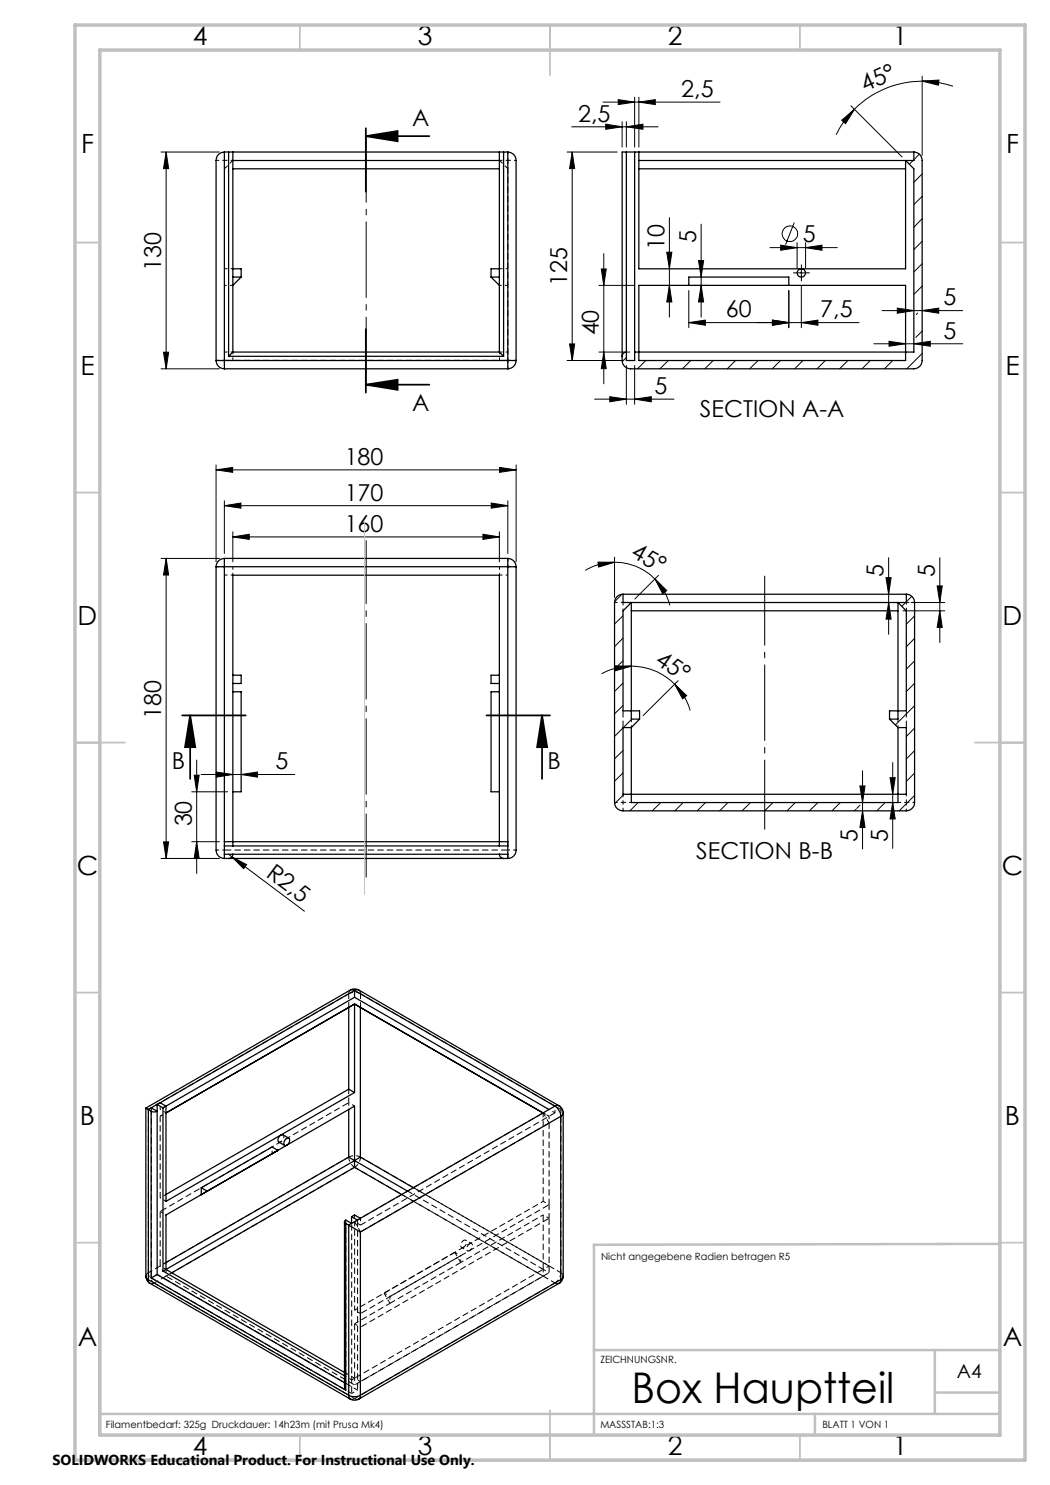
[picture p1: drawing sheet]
<svg xmlns="http://www.w3.org/2000/svg" width="210mm" height="297mm" viewBox="0 0 210 297" stroke-linecap="round" stroke-linejoin="round" font-family="sans-serif">
<path d="M29.7 221.9l-.5-.3M32 253.2v-10.9M108.6 243v10.9M109.8 254.5v-10.8M68.9 277.2l.3-.5M69.2 276.7l-.3-.2M70.9 264.8v10.8M72.1 265.4v10.9" fill="none" stroke="#000" stroke-width=".2" stroke-dasharray="1.3 .6" stroke-linecap="butt"/>
<path d="M55.8 228.4a.96 .96 0 0 0 .8-1.4M80.3 238.9l28.3 16.3M112.2 221.9v32.6M29.7 254.5v-32.6M69.2 276.7v-32.7" fill="none" stroke="#000" stroke-width=".2" stroke-dasharray="1.3 .6" stroke-dashoffset=".5" stroke-linecap="butt"/>
<path d="M30.3 221.5v34.1M108.6 222.6l-37.7 21.7M109.8 224.6l-37.7 21.8M32 242.3l37.7-21.8M70.3 244.7v34M71.5 244v34M108.6 255.2l-37.7 21.8M109.8 243.7l-37.7 21.7M70.9 275.6l37.7-21.7M70.9 277l-37.7-21.8M72.1 262.7l37.7-21.8M72.1 276.3l37.7-21.8" fill="none" stroke="#000" stroke-width=".2" stroke-dasharray="1.3 .6" stroke-dashoffset="-.2" stroke-linecap="butt"/>
<g fill="none" stroke="#000" stroke-width=".2" stroke-dasharray="1.3 .6" stroke-dashoffset=".8" stroke-linecap="butt">
<path d="M44.9 30.4v41.7M44.9 32.1h-1.7M46.6 32.1h-1.7M101.6 30.4v41.7M101.6 32.1h-1.7M103.2 32.1h-1.6M44.9 57.1h1.7M46.6 53.7h-1.7M99.9 57.1h1.7M101.6 53.7h-1.7M44.9 72.1v1.6M44.9 72.1h-1.7"/>
<path d="M46.6 70.4v1.7M46.6 70.4h-1.7M99.9 70.4v1.7M101.6 70.4h-1.7M101.6 73.7v-1.6M103.2 72.1h-1.6M44.9 111.7v1.6M44.9 113.3h-1.7M46.6 115v-1.7M46.6 115h-1.7M99.9 115v-1.7M101.6 115h-1.7"/>
<path d="M101.6 113.3v-1.6M103.2 113.3h-1.6M124.6 120.5h-1.7M124.6 122.2v-1.7M181.3 120.5v1.7M182.9 120.5h-1.6M126.3 145.5v-1.7M179.6 145.5v-1.7M181.3 158.8v1.7M44.9 170h-1.7M101.6 170h1.6M124.6 160.5v1.7"/>
<path d="M124.6 160.5h-1.7M124.6 160.5v-1.7M126.3 160.5h-1.7M181.3 162.2v-1.7M181.3 160.5h-1.7M182.9 160.5h-1.6M68.9 275.2l1.4 .8"/>
</g>
<g fill="none" stroke="#000" stroke-width=".2" stroke-dasharray="1.3 .6" stroke-dashoffset=".4" stroke-linecap="butt">
<path d="M44.9 33.7l1.7-1.6M99.9 32.1l1.7 1.6M44.9 169.2v-.9M44.9 170.8v.9M101.6 168.3v.9M101.6 171.7v-.9M69.7 198.8l.1-.5 .3-.3M72.1 198.8l40.1 23.1M72.1 198.8a2.61 2.61 0 0 0-2.4 0M72.1 198.8l-.1-.5-.2-.3M29.7 221.9l40-23.1M69.7 231.4l-40 23.1"/>
<path d="M70.9 233.5l40.1 23.1M70.9 233.5a2.6 2.6 0 0 1-1.2-2.1M72.1 231.4a2.61 2.61 0 0 0-2.4 0M72.1 231.4a2.6 2.6 0 0 1-1.2 2.1M108.6 222.6v17.7M109.8 224.6l-1.2-2M111.8 221.1l.3 .3 .1 .5M112.7 222.6l-.2-.4-.3-.3M29.7 254.5l-.4 .4-.1 .3M30.3 255.6l40 23.1M30.9 256.6a2.6 2.6 0 0 1-1.2-2.1M30.9 256.6l40-23.1"/>
<path d="M30.9 256.6l-.5 .1h-.4M70.9 244.3l1.2 2.1M70.9 244.3v17.7M76.8 258.6l1.2 2.1M92.1 252.5l-1.1-2M92.7 249.4a.91 .91 0 0 0 .3-1.4 1.03 1.03 0 0 0-.7 1.5l.4-.1M93.9 248.8a.91 .91 0 0 0-.3 1.4 1.03 1.03 0 0 0 .8-1.5l-.5 .1M111 256.6l-40.1 23.1M111 256.6a2.6 2.6 0 0 0 1.2-2.1M111.8 256.7h-.4l-.4-.1M112.2 254.5l-40.1-23.1M112.7 255.2l-.2-.3-.3-.4"/>
<path d="M68.9 274.5l2 1.1M70.1 279.8l.4 .1 .4-.2M70.9 279.7l-40-23.1M70.9 279.7l.5 .2 .4-.1M71.5 278l-40.1-23.1M78 260.7l-7.1 4.1"/>
</g>
<g fill="none" stroke="#000" stroke-width=".2" stroke-dasharray="1.3 .6" stroke-dashoffset=".7" stroke-linecap="butt">
<path d="M32 223.2l1.2-.6M32 221.9v-1.4M33.2 222.6l-1.2-.7M33.2 221.2l-1.2 .7M33.2 238.9l-1.2 .7M54.4 230.7v-1.3M69.7 220.5v1.4M70.9 221.2l-1.2-.7M108.6 222.6l1.2 .6M109.8 223.2l-1.2-.6M109.8 223.2v1.4M111 222.6l-1.2-.7"/>
<path d="M111 222.6v-1.4M31.4 254.9l-1.1 .7M32 242.3l1.2 .7M33.2 255.2l1.2-.7M33.2 240.3l-1.2-.7M33.2 252.5l-1.2 .7M33.2 253.9l-1.2-.7M33.2 253.9v1.3M70.9 243v1.3M72.1 243.7v1.3M72.1 245l-1.2-.7M76.8 258.6l1.2 .7"/>
<path d="M78 259.3v1.4M91 250.5l1.1 .6M92.1 252.5v-1.4M92.3 249.5l1.2 .7M93.9 248.8l-23 13.2M94.3 248.7l-1.2-.7M108.6 240.3l1.2 .6M108.6 240.3l-14.7 8.5M108.6 253.9l1.2 .6M108.6 253.9v1.3M109.8 243.7l-1.2-.7M109.8 253.2l-1.2 .7"/>
<path d="M70.3 278.7l1.2-.7M70.9 264.8l1.2 .6M70.9 275.6v1.4M72.1 262.7l-1.2-.7M72.1 276.3l-1.2-.7"/>
</g>
<path d="M32 239.6v-16.4M72.1 245l38.9-22.4M72.1 246.4v16.3M91 250.5l-14.2 8.1M92.1 252.5l-14.1 8.2M92.1 251.1l-14.1 8.2M109.8 240.9v-16.3" fill="none" stroke="#000" stroke-width=".2" stroke-dasharray="1.3 .6" stroke-dashoffset=".1" stroke-linecap="butt"/>
<path d="M108.6 243l-16.5 9.5" fill="none" stroke="#000" stroke-width=".2" stroke-dasharray="1.3 .6" stroke-dashoffset=".6" stroke-linecap="butt"/>
<path d="M70.9 275.6l-.6 .4" fill="none" stroke="#000" stroke-width=".2" stroke-dasharray="1.3 .6" stroke-dashoffset=".3" stroke-linecap="butt"/>
<path d="M69.7 198.8v2.7M69.7 217.8v2.7M72.1 201.5v-2.7M108.6 253.9l-27.1-15.7M109.8 253.2l-27.1-15.7M109.8 240.9v2.8" fill="none" stroke="#000" stroke-width=".2" stroke-dasharray="1.3 .6" stroke-dashoffset=".2" stroke-linecap="butt"/>
<g fill="none" stroke="#000" stroke-width=".25">
<path d="M44.9 30.4a1.67 1.67 0 0 0-1.7 1.7v40M44.9 30.4v41.7M44.9 30.4h.8M45.7 30.4h.9M45.7 30.4v40.9M46.6 30.4v40M46.6 30.4h53.3M46.6 33.8h53.3M46.6 32.1h53.3M99.9 30.4h.8M99.9 30.4v40M100.7 30.4v40.9"/>
<path d="M100.7 30.4h.9M101.6 30.4a1.67 1.67 0 0 1 1.6 1.7v40M101.6 30.4v41.7M125.3 30.4h-.9v41.7a1.69 1.69 0 0 0 1.7 1.7h56.7a1.69 1.69 0 0 0 1.6-1.7v-40a1.69 1.69 0 0 0-1.6-1.7M125.3 30.4v41.7h1.6v-41.7M125.3 30.4h57.5M127.8 30.4v23.4h53.3v-21.7l1.7 1.7v36.6h-55.9M127.8 33.8h53.3M182.8 30.4v1.7h-55M46.6 53.8h1.6v1.6M46.6 55.4h1.6M48.2 55.4l-1.6 1.7"/>
<path d="M98.2 55.4h1.7M98.2 55.4l1.7 1.7M99.9 53.8h-1.7v1.6M127.8 57.1h53.3v15h-53.3zM137.8 57.1v-1.7h20v1.7M43.2 72.1a1.69 1.69 0 0 0 1.7 1.7M43.2 72.1h1.7M44.9 72.1v1.7M44.9 72.1h56.7M44.9 73.8h56.7M45.7 71.3h55M46.6 70.4l-.9 .9"/>
<path d="M46.6 70.4h53.3M99.9 70.4l.8 .9M101.6 72.1h1.6M101.6 72.1v1.7M103.2 72.1a1.69 1.69 0 0 1-1.6 1.7M125.3 70.4a.84 .84 0 0 0-.9 .9M43.2 113.3h1.7M43.2 113.3v56.7a1.67 1.67 0 0 0 1.7 1.7M44.9 111.7v1.6M44.9 111.7a1.69 1.69 0 0 0-1.7 1.6M44.9 113.3v58.4M44.9 111.7h56.7"/>
<path d="M44.9 113.3h56.7M101.6 111.7v1.6M101.6 111.7a1.69 1.69 0 0 1 1.6 1.6M101.6 113.3h1.6M101.6 113.3v58.4M103.2 113.3v56.7a1.67 1.67 0 0 1-1.6 1.7M124.6 118.8a1.69 1.69 0 0 0-1.7 1.7v40a1.69 1.69 0 0 0 1.7 1.7h56.7a1.69 1.69 0 0 0 1.6-1.7v-40a1.69 1.69 0 0 0-1.6-1.7M124.6 118.8v1.7h56.7v-1.7M124.6 118.8h56.7M46.6 135h1.6v1.7h-1.6M46.6 138.4h1.6v20h-1.6M99.9 135h-1.7v1.7h1.7"/>
<path d="M99.9 138.4h-1.7v20h1.7M124.6 122.2l1.7-1.7v23.3h1.6v-1.6h-3.3zM126.3 122.2h53.3M179.6 120.5l1.7 1.7v20h-3.4v1.6h1.7zM126.3 145.5v15h53.3v-15M126.3 145.5h-1.7v13.4h56.7v-13.4h-1.7M127.9 143.8l-1.6 1.7M177.9 143.8l1.7 1.7M44.9 169.2h56.7M44.9 168.3h56.7M44.9 171.7h56.7M44.9 170.8h56.7"/>
<path d="M46.6 170.8a.84 .84 0 0 1-.9 .9M46.6 169.2v-54.2h53.3v54.2M99.9 170.8a.84 .84 0 0 0 .8 .9M70.1 198a1.8 1.8 0 0 1 1.7 0M70.1 198l.3-.1 .5 .2M70.1 198l-40.9 23.6M70.9 199.5l-37.7 21.7M70.9 199.5l38.9 22.4M70.9 198.1l-38.9 22.5M70.9 198.1v1.4M70.9 198.1l40.1 23.1M71.8 198l-.4-.1-.5 .2"/>
<path d="M71.8 198l40 23.2M69.7 201.5v16.3M69.7 217.8l-36.5 21.1M69.7 217.8l1.2 .7M70.9 200.8l1.2 .7v29.9M70.9 200.8l37.7 21.8M70.9 200.8l-37.7 21.8 36.5-21.1M70.9 200.8v17.7M70.9 218.5l-14.7 8.5M70.9 200.8l-1.2 .7M29.2 221.6l.5 .3M29.2 221.6v33.6"/>
<path d="M29.7 221.9v34M29.7 221.9l.5 .3M30.2 221.6l1.2 .6-.4 .2-.8-.2M30.2 222.2v33.4M30.2 221.6l-.5 .3M31.4 220.9l1.2 .7M31.4 220.9v34M31.4 220.9l-1.2 .7M32 220.6l-.6 .3M32 220.6l1.2 .6M32.6 221.6v32.6M33.2 221.2v19.1l23-13.3"/>
<path d="M33.2 221.2l-.6 .4M40.3 237.6v1.3M40.3 238.9l-7.1 4.1v10.9M40.3 237.6l1.2 .6M41.5 238.2l-1.2 .7M54.4 230.7l16.5-9.5v12.3M54.4 230.7l-14.1 8.2M55.6 230.1l-1.2-.7-14.1 8.2M55.6 230.1l-14.1 8.1M55.6 230.1l-1.2 .6M56.2 227a.98 .98 0 0 0-.4 1.4l1.1 .7M56.2 227h.4l1.2 .6"/>
<path d="M57.2 227.8a.44 .44 0 0 1 .6-.1 .44 .44 0 0 1 .1 .6 .63 .63 0 0 1-.4 .7 .63 .63 0 0 1-.7-.2l.1-.6zM69.7 221.9v9.5M69.7 231.4l-36.5 21.1M69.7 231.4l1.2 .7M70.9 233.5l9.4 5.4M70.9 233.5l-36.5 21.1M70.9 232.1l10.6 6.1M70.9 232.1l-37.7 21.8M72.1 231.4l-1.2 .7M72.1 231.4l10.6 6.2M111 221.2a2.71 2.71 0 0 1 1.1 2.1M111 221.2l-38.9 22.5"/>
<path d="M111.8 221.2a1.56 1.56 0 0 1 .8 1.4M111.8 221.2l-.4-.1-.4 .1M112.1 223.3l-40 23.1M112.1 223.3v32.6M112.6 222.6l-.5 .7M112.6 222.6v32.6M29.2 255.2a1.56 1.56 0 0 0 .8 1.5M29.2 255.2l.1 .4 .4 .3M29.7 255.9v.5l.3 .3M29.7 255.9l40 23.1M30 256.7l40.1 23.1M30.2 255.6l38.9 22.4"/>
<path d="M31.4 254.9l-1.2 .7M31.4 254.9l37.5 21.6M32.6 254.2l36.3 21M33.2 253.9l35.7 20.6M33.2 253.9l-.6 .3M68.9 244.4v32.9l.2 .7M69.1 244.7a.35 .35 0 0 1-.2-.4 .35 .35 0 0 1 .2-.3l1.2 .7M69.1 244.7l.6 .3M69.1 244.7v33.3M69.7 245l2.4 1.4M69.7 245v34M70.3 244.7l-.6 .3"/>
<path d="M70.3 243.3v1.4M70.3 243.3l1.2 .7M70.3 243.3l.6-.3 1.2 .7M71.5 244l-1.2 .7M72.1 246.4v32.6M72.1 243.7l-.6 .3M111.8 256.7l-40 23.1M112.1 255.9v.5l-.3 .3M112.1 255.9l-40 23.1M112.6 255.2a1.56 1.56 0 0 1-.8 1.5M112.6 255.2l-.1 .4-.4 .3M69.7 279a2.54 2.54 0 0 0 2.4 0"/>
<path d="M69.7 279l.1 .5 .3 .3M70.1 279.8a1.8 1.8 0 0 0 1.7 0M72.1 279l-.1 .5-.2 .3"/>
<circle cx="160.3" cy="54.6" r=".82"/>
</g>
<path d="M44.9 72.1h56.7M124.6 145.5v-3.3M181.3 142.2v3.3M101.6 170h-56.7" fill="none" stroke="#000" stroke-width=".2" stroke-dasharray="1.3 .6" stroke-dashoffset="-.1" stroke-linecap="butt"/>
<g fill="none" stroke="#000" stroke-width=".2">
<path d="M123.6 19.9l3.3 .5-3.3 .5zM126.9 19.4v10M127.8 19.4v10M184.4 16.2l3.4-.2-.1 1zM184.4 16.2a19.2 19.2 0 0 0-13.5 5.7M184.4 16.2a21 21 0 0 1 6.2 1M184.4 15.2v15.9M32.2 30.4h11.7M33.2 30.4l.5 3.3h-1zM33.2 30.4v43.4M113.4 30.4h10M114.3 25.4h17.3"/>
<path d="M114.4 30.4l.5 3.3h-1zM114.4 30.4v41.7M120.6 20.4h23.4M121.1 24.8l3.3 .6-3.3 .5zM124.4 24.3v5.1M125.3 25.4l3.3-.6v1.1zM125.3 24.3v5.1M127.8 20.4l3.3-.5v1zM168.3 24.1l2.6-2.2-1.8 2.8zM170.2 21.2l10.2 10.2M170.9 21.9a18 18 0 0 0-3.7 5M182.6 32.1l-.7 .7"/>
<path d="M183.9 30.8l-1.1 1.2M184.4 34.8l-1.6 1.6M184.4 39.3l-1.6 1.6M119.8 57.1h7M120.3 53.8h.9l-.4 3.3zM120.8 50.7v26.1M133.3 50.4h1.1l-.5 3.4zM133.9 57.1l.5 3.3h-1.1zM133.9 43.5v19.9M137.8 58.1v7.4M138.8 57.1h2.4M139.7 52.1h1l-.5 3.3z"/>
<path d="M140.2 57.1l.5 3.3h-1zM140.2 44.8v18.6M154 49.5h13.5M156.1 49l3.3 .5-3.3 .6zM157.8 58.1v7.4M158.9 44.5l-1.8 4.5M159.4 48.5v5.1M159.4 54.6h1.7M160.3 53.8v1.6M160.3 57.3v8.2M161.1 49.5l3.3-.5v1.1zM161.1 48.5v5.1"/>
<path d="M184.4 43.7l-1.6 1.7M184.4 48.3l-1.6 1.6M184.4 52.7l-1.6 1.7M184.4 57.2l-1.6 1.7M32.2 73.8h11.7M32.7 70.4h1l-.5 3.4zM113.4 72.1h10.9M113.9 68.8h1l-.5 3.3zM118.9 79.8h15.9M119.8 70.4h6.1M120.8 70.4l.4 3.3h-.9zM122 79.3l3.3 .5-3.3 .6z"/>
<path d="M125.3 71.5l-.8 .8M125.3 73.1v7.8M126.9 79.8l3.3-.5v1.1zM126.9 73.1v7.8M129.2 72.1l-1.7 1.7M133.7 72.1l-1.7 1.7M137.8 64.5l3.3-.5v1zM137.8 64.5h34M138.1 72.1l-1.6 1.7M142.6 72.1l-1.6 1.7M147.1 72.1l-1.6 1.7M151.6 72.1l-1.7 1.7"/>
<path d="M154.5 64l3.3 .5-3.3 .5zM156.1 72.1l-1.7 1.7M160.3 64.5l3.3-.5v1zM160.6 72.1l-1.7 1.7M165.1 72.1l-1.7 1.7M169.6 72.1l-1.7 1.7M174.1 72.1l-1.7 1.7M174.8 68.8h17.7M176.4 62.1h16.1M177.8 68.3l3.3 .5-3.3 .4zM178.5 72.1l-1.6 1.7M179.5 61.6l3.3 .5-3.3 .5z"/>
<path d="M182.8 68.8l3.3-.5v.9zM183.5 62.6l-.2 .3M184.4 62.1l3.3-.5v1zM184.4 66.2l-1.2 1.3M184.4 70.7l-3 3.1M43.2 94l3.3-.5v1zM43.2 93v19.4M43.2 94h60M99.9 93.5l3.3 .5-3.3 .5zM103.2 93v19.4M32.2 111.7h11.7M33.2 111.7l.5 3.3h-1z"/>
<path d="M33.2 111.7v60M44.9 101.1l3.3-.5v1zM44.9 100.2v10.5M44.9 101.1h56.7M46.6 107.4l3.2-.5v1zM46.6 106.4v6M46.6 107.4h53.3M96.6 106.9l3.3 .5-3.3 .5zM98.2 100.6l3.4 .5-3.4 .5zM99.9 106.4v6M101.6 100.2v10.5M119.6 112.4l3.3 .1-3.2 .9z"/>
<path d="M122.9 112.5a11.3 11.3 0 0 1 8.1 3.3M122.9 112.5a10.8 10.8 0 0 0-5.8 1.6M122.9 111.4v8.1M124.4 118.8l-1.5 1.5M131 115.8l2.3 2.3-.8 .6zM131 115.8a11.4 11.4 0 0 1 2.9 5.3M131.7 115.1l-4.7 4.7M177.2 115.5h1l-.5 3.3zM177.7 111.5v15.4M182.4 119.3l-1.1 1.1M187.4 117.2h1.1l-.5 3.3zM188 111.5v17"/>
<path d="M122.9 133.2h3.4l-3.3 1zM124.6 123.2l-1.7 1.6M124.6 127.6l-1.7 1.7M124.6 132.1l-1.7 1.7M124.6 136.6l-1.7 1.7M126.3 133.2a12.4 12.4 0 0 1 8.6 3.6M126.3 133.2a12.3 12.3 0 0 0-6 1.6M134.9 136.8l2.4 2.3-.8 .7zM134.9 136.8a12.7 12.7 0 0 1 3.1 5.3M135.6 136.1l-7 7M177.7 120.5l.5 3.3h-1zM180.6 122.2h8.3"/>
<path d="M181.1 120.5l-.8 .8M182.2 120.5h6.7M182.9 123.2l-1.6 1.6M182.9 127.7l-1.6 1.7M182.9 132.2l-1.6 1.6M182.9 136.7l-1.6 1.6M188 122.2l.5 3.3h-1.1zM38.3 158.4h7.2M38.8 155h1l-.5 3.4zM39.3 152v22.7M40.2 154.9h18.7M43.3 154.4l3.3 .5-3.3 .5z"/>
<path d="M48.2 154.9l3.3-.5v1zM124.6 141.1l-1.7 1.7M124.6 145.6l-1.7 1.7M124.6 150.1l-1.7 1.7M124.6 154.6l-1.7 1.6M124.8 158.9l-1.9 1.8M126.4 143.8l-1.7 1.7M172 157.2h1l-.5 3.3zM172.5 154.2v15.6M178 155.5h1l-.5 3.4zM178.5 152.5v17.2M182.9 141.1l-3.8 3.9"/>
<path d="M182.9 145.6l-1.6 1.7M182.9 150.1l-1.6 1.7M182.9 154.6l-1.6 1.7M182.9 159.1l-3.1 3.1M32.2 171.7h11.7M32.7 168.4h1l-.5 3.3zM38.3 168.3h5.6M39.3 168.3l.5 3.4h-1zM45.7 170.8l.7 .6M46.4 171.4l2.9 1.5-.6 .8zM46.4 171.4l14.5 10.8M127.6 160.5l-1.6 1.7"/>
<path d="M132.2 160.5l-1.7 1.7M136.6 160.5l-1.6 1.7M141.1 160.5l-1.6 1.7M145.6 160.5l-1.7 1.7M150.1 160.5l-1.7 1.7M154.6 160.5l-1.7 1.7M159.1 160.5l-1.7 1.7M163.6 160.5l-1.7 1.7M168.1 160.5l-1.7 1.7M171.2 161.8l-.3 .4M172 161l-.6 .7M172.5 162.2l.5 3.3h-1z"/>
<path d="M177 160.5l-1.6 1.7M178.5 160.5l.5 3.3h-1z"/>
<circle cx="158" cy="46.8" r="1.56"/>
</g>
<path d="M73.2 27.2l6.3-1v2.1zM73.2 27.2h12.7M73.2 25.6v12.7M73.2 76.9l6.3-1v2.1zM73.2 65.8v12.7M73.2 76.9h12.7M36.4 143.1h12.7M38 143.1l1.1 6.3h-2.1zM38 143.1v12.7M97.3 143.1h12.7M108.4 143.1l1 6.3h-2zM108.4 143.1v12.7" fill="none" stroke="#000" stroke-width=".35"/>
<path d="M73.2 27.4v49.1" fill="none" stroke="#000" stroke-width=".2" stroke-dasharray="15.2 1.3 1.3 1.3" stroke-dashoffset="2.1" stroke-linecap="butt"/>
<path d="M73.2 108.1v67.4" fill="none" stroke="#000" stroke-width=".2" stroke-dasharray="15.2 1.3 1.3 1.3" stroke-dashoffset="2.5" stroke-linecap="butt"/>
<path d="M152.9 165.9v-50.7" fill="none" stroke="#000" stroke-width=".2" stroke-dasharray="15.2 1.3 1.3 1.3" stroke-dashoffset="1.3" stroke-linecap="butt"/>
<path d="M159.5 54.6h-.9M160.3 53.7v-.8M160.3 55.4v.8M161.1 54.6h.9" fill="none" stroke="#000" stroke-width=".2" stroke-dasharray="15.2 1.3 1.3 1.3" stroke-linecap="butt"/>
<path d="M72.9 104.5v74.4" fill="none" stroke="#c0c0c0" stroke-width=".2"/>
<g fill="none" stroke="#c0c0c0" stroke-width=".35">
<path d="M60 5v5M110 5v10M160 5v5M15 48.5h5M200 48.5h5M15 98.5h5M200 98.5h5M15 148.5h10M195 148.5h10M15 198.5h5M200 198.5h5M15 248.5h5"/>
<path d="M200 248.5h5M60 287v5M110 282v10M160 287v5"/>
</g>
<path d="M20 231.8v55.2M200 248.8l-81.2 .2v38M118.8 270h81.2M187 270v12.8M187 278.5h13M20 282.8h180M163 282.8v4.2" fill="none" stroke="#c0c0c0" stroke-width=".5"/>
<path d="M15 5h190v287h-190zM20 10h180v277h-180z" fill="none" stroke="#c0c0c0" stroke-width=".7"/>
<g fill="#000">
<path d="M46.4 171.4l2.9 1.5-.6 .8z"/>
<path d="M184.4 16.2l3.4-.2-.1 1zM168.3 24.1l2.6-2.2-1.8 2.8z"/>
<path d="M33.2 30.4l.5 3.3h-1zM32.7 70.4h1l-.5 3.4zM33.2 111.7l.5 3.3h-1zM32.7 168.4h1l-.5 3.3zM172 157.2h1l-.5 3.3zM172.5 162.2l.5 3.3h-1zM178 155.5h1l-.5 3.4zM178.5 160.5l.5 3.3h-1zM187.4 117.2h1.1l-.5 3.3zM188 122.2l.5 3.3h-1.1zM133.3 50.4h1.1l-.5 3.4zM133.9 57.1l.5 3.3h-1.1zM120.3 53.8h.9l-.4 3.3zM120.8 70.4l.4 3.3h-.9z"/>
<path d="M73.2 27.2l6.3-1v2.1zM73.2 76.9l6.3-1v2.1z"/>
<path d="M114.4 30.4l.5 3.3h-1zM113.9 68.8h1l-.5 3.3z"/>
<path d="M121.1 24.8l3.3 .6-3.3 .5zM125.3 25.4l3.3-.6v1.1z"/>
<path d="M127.8 20.4l3.3-.5v1zM123.6 19.9l3.3 .5-3.3 .5z"/>
<path d="M140.2 57.1l.5 3.3h-1zM139.7 52.1h1l-.5 3.3z"/>
<path d="M43.2 94l3.3-.5v1zM99.9 93.5l3.3 .5-3.3 .5zM156.1 49l3.3 .5-3.3 .6zM161.1 49.5l3.3-.5v1.1zM154.5 64l3.3 .5-3.3 .5zM160.3 64.5l3.3-.5v1zM122 79.3l3.3 .5-3.3 .6zM126.9 79.8l3.3-.5v1.1zM177.8 68.3l3.3 .5-3.3 .4zM182.8 68.8l3.3-.5v.9zM179.5 61.6l3.3 .5-3.3 .5zM184.4 62.1l3.3-.5v1z"/>
<path d="M46.6 107.4l3.2-.5v1zM96.6 106.9l3.3 .5-3.3 .5z"/>
<path d="M98.2 100.6l3.4 .5-3.4 .5zM44.9 101.1l3.3-.5v1zM154.5 64l3.3 .5-3.3 .5zM137.8 64.5l3.3-.5v1z"/>
<path d="M131 115.8l2.3 2.3-.8 .6zM119.6 112.4l3.3 .1-3.2 .9z"/>
<path d="M134.9 136.8l2.4 2.3-.8 .7zM122.9 133.2h3.4l-3.3 1z"/>
<path d="M48.2 154.9l3.3-.5v1zM43.3 154.4l3.3 .5-3.3 .5z"/>
<path d="M108.4 143.1l1 6.3h-2zM38 143.1l1.1 6.3h-2.1z"/>
<path d="M39.3 168.3l.5 3.4h-1zM38.8 155h1l-.5 3.4zM177.7 120.5l.5 3.3h-1zM177.2 115.5h1l-.5 3.3z"/>
</g>
<text font-size="8.5" x="126.3" y="280.6">Box Hauptteil</text>
<g font-size="5.3">
<text x="38.5" y="8.9">4</text>
<text x="83.5" y="8.9">3</text>
<text x="133.5" y="8.9">2</text>
<text x="178.5" y="8.9">1</text>
<text x="16.2" y="30.7">F</text>
<text x="201.2" y="30.7">F</text>
<text x="16.1" y="74.9">E</text>
<text x="201.1" y="74.9">E</text>
<text x="15.5" y="124.9">D</text>
<text x="200.5" y="124.9">D</text>
<text x="15.4" y="174.9">C</text>
<text x="200.4" y="174.9">C</text>
<text x="16" y="224.9">B</text>
<text x="201" y="224.9">B</text>
<text x="15.5" y="269.2">A</text>
<text x="200.5" y="269.2">A</text>
<text x="38.5" y="290.9">4</text>
<text x="83.5" y="290.9">3</text>
<text x="133.5" y="290.9">2</text>
<text x="178.5" y="290.9">1</text>
</g>
<g font-size="4.7">
<text x="136.3" y="19.4">2,5</text>
<text x="173" y="18.4" transform="rotate(-24 173 18.4)">45°</text>
<text x="82.4" y="25.2">A</text>
<text x="115.6" y="24.3">2,5</text>
<text x="132.9" y="50" transform="rotate(-90 132.9 50)">10</text>
<text x="139.2" y="48.7" transform="rotate(-90 139.2 48.7)">5</text>
<text x="160.6" y="48.4">5</text>
<text x="32.2" y="54.2" transform="rotate(-90 32.2 54.2)">130</text>
<text x="113.4" y="57.1" transform="rotate(-90 113.4 57.1)">125</text>
<text x="145.2" y="63.5">60</text>
<text x="164.1" y="63.5">7,5</text>
<text x="188.7" y="61.1">5</text>
<text x="119.8" y="67.1" transform="rotate(-90 119.8 67.1)">40</text>
<text x="188.7" y="67.7">5</text>
<text x="82.4" y="82.3">A</text>
<text x="130.9" y="78.8">5</text>
<text x="140" y="83.3">SECTION A-A</text>
<text x="68.9" y="92.9">180</text>
<text x="68.9" y="100.1">170</text>
<text x="68.9" y="106.3">160</text>
<text x="125.9" y="111.3" transform="rotate(29 125.9 111.3)">45°</text>
<text x="176.7" y="115.4" transform="rotate(-90 176.7 115.4)">5</text>
<text x="187" y="115.4" transform="rotate(-90 187 115.4)">5</text>
<text x="130.9" y="132.5" transform="rotate(34 130.9 132.5)">45°</text>
<text x="32.2" y="143.8" transform="rotate(-90 32.2 143.8)">180</text>
<text x="34.3" y="153.7">B</text>
<text x="55.1" y="153.9">5</text>
<text x="109.5" y="153.7">B</text>
<text x="38.3" y="165.3" transform="rotate(-90 38.3 165.3)">30</text>
<text x="139.3" y="171.7">SECTION B-B</text>
<text x="171.5" y="168.5" transform="rotate(-90 171.5 168.5)">5</text>
<text x="177.5" y="168.4" transform="rotate(-90 177.5 168.4)">5</text>
<text x="53" y="175.1" transform="rotate(37 53 175.1)">R2,5</text>
</g>
<text font-size="3.9" x="191.4" y="275.6">A4</text>
<text font-size="2.9" x="10.5" y="292.9">SOLIDWORKS Educational Product. For Instructional Use Only.</text>
<g font-size="2">
<text x="120.2" y="251.9">Nicht angegebene Radien betragen R5</text>
<text x="120.1" y="272.5">ZEICHNUNGSNR.</text>
<text x="21.2" y="285.7">Filamentbedarf: 325g Druckdauer: 14h23m (mit Prusa Mk4)</text>
<text x="120.1" y="285.6">MASSSTAB:1:3</text>
<text x="164.5" y="285.6">BLATT 1 VON 1</text>
</g>
</svg>
